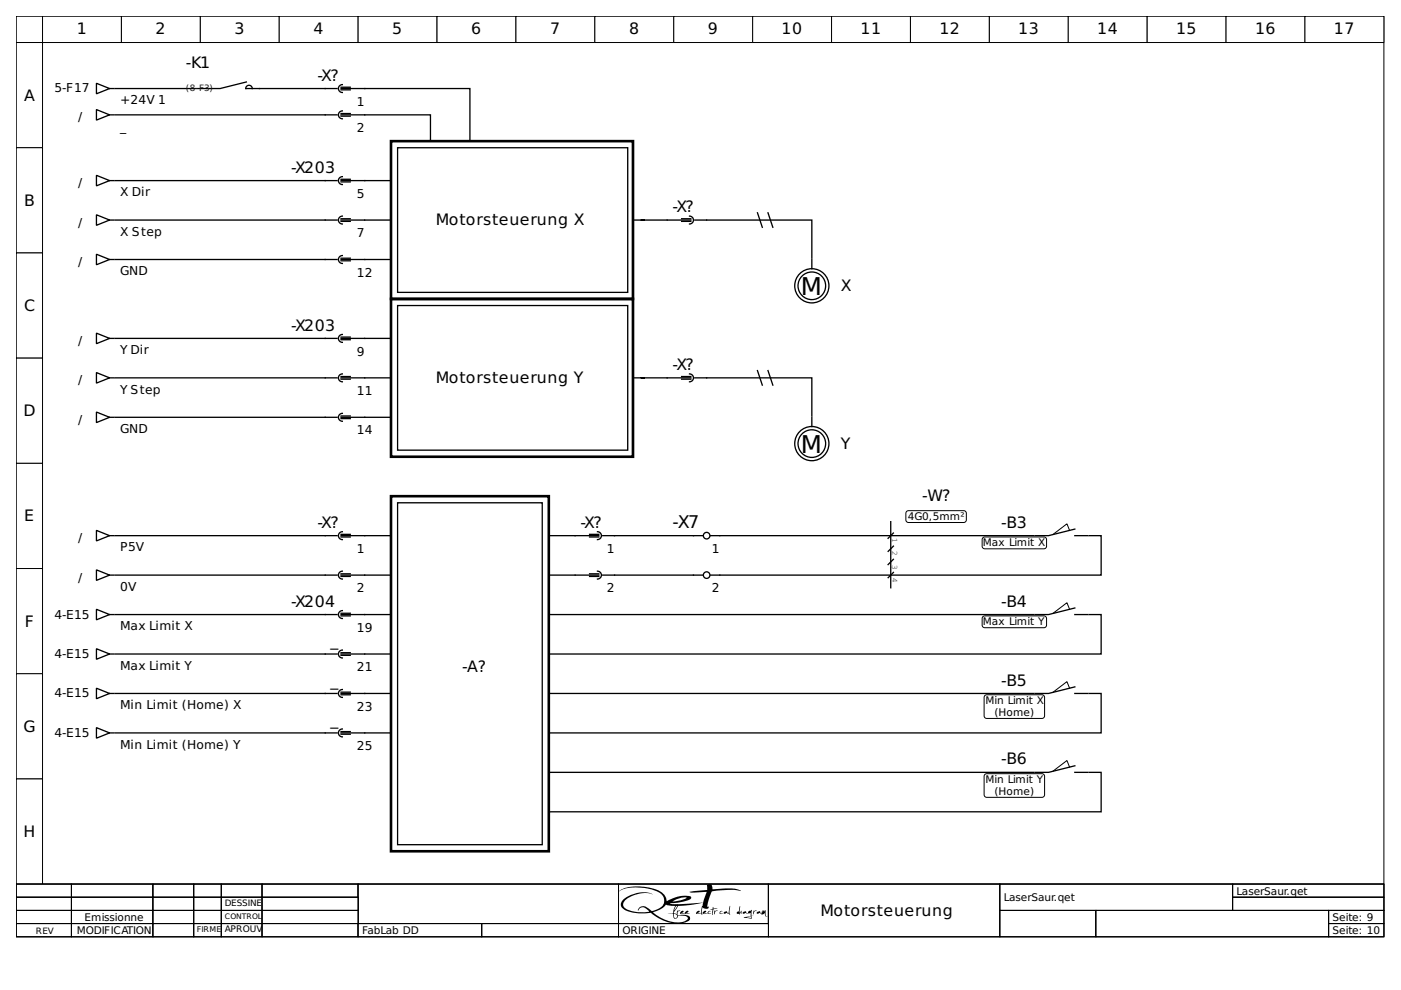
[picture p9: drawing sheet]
<svg xmlns="http://www.w3.org/2000/svg" width="297mm" height="210mm" viewBox="0 0 297 210" stroke-linecap="round" stroke-linejoin="round" font-family="sans-serif">
<path d="M3.4 3.4h290v184.1h-290z" fill="none" stroke="#000" stroke-width=".21"/>
<g fill="#fff" stroke="#000" stroke-width=".21">
<path d="M3.4 3.4h5.6v5.6h-5.6z"/>
<path d="M9 3.4h16.7v5.6h-16.7z"/>
<path d="M25.7 3.4h16.8v5.6h-16.8z"/>
<path d="M42.5 3.4h16.7v5.6h-16.7z"/>
<path d="M59.2 3.4h16.7v5.6h-16.7z"/>
<path d="M75.9 3.4h16.8v5.6h-16.8z"/>
<path d="M92.7 3.4h16.7v5.6h-16.7z"/>
<path d="M109.4 3.4h16.7v5.6h-16.7z"/>
<path d="M126.1 3.4h16.7v5.6h-16.7z"/>
<path d="M142.8 3.4h16.8v5.6h-16.8z"/>
<path d="M159.6 3.4h16.7v5.6h-16.7z"/>
<path d="M176.3 3.4h16.7v5.6h-16.7z"/>
<path d="M193 3.4h16.8v5.6h-16.8z"/>
<path d="M209.8 3.4h16.7v5.6h-16.7z"/>
<path d="M226.5 3.4h16.7v5.6h-16.7z"/>
<path d="M243.2 3.4h16.8v5.6h-16.8z"/>
<path d="M260 3.4h16.7v5.6h-16.7z"/>
<path d="M276.7 3.4h16.7v5.6h-16.7z"/>
<path d="M3.4 9h5.6v22.3h-5.6z"/>
<path d="M3.4 31.3h5.6v22.3h-5.6z"/>
<path d="M3.4 53.6h5.6v22.3h-5.6z"/>
<path d="M3.4 75.9h5.6v22.3h-5.6z"/>
<path d="M3.4 98.2h5.6v22.3h-5.6z"/>
<path d="M3.4 120.5h5.6v22.3h-5.6z"/>
<path d="M3.4 142.8h5.6v22.4h-5.6z"/>
<path d="M3.4 165.2h5.6v22.3h-5.6z"/>
<path d="M3.4 187.5h290v11.1h-290z"/>
<path d="M3.4 187.5h11.7v2.7h-11.7z"/>
</g>
<path d="M3.4 187.5h11.7v2.7h-11.7z" fill="none" stroke="#000" stroke-width=".21"/>
<path d="M15.1 187.5h17.3v2.7h-17.3z" fill="#fff" stroke="#000" stroke-width=".21"/>
<path d="M15.1 187.5h17.3v2.7h-17.3z" fill="none" stroke="#000" stroke-width=".21"/>
<path d="M32.4 187.5h8.7v2.7h-8.7z" fill="#fff" stroke="#000" stroke-width=".21"/>
<path d="M32.4 187.5h8.7v2.7h-8.7z" fill="none" stroke="#000" stroke-width=".21"/>
<path d="M41.1 187.5h5.8v2.7h-5.8z" fill="#fff" stroke="#000" stroke-width=".21"/>
<path d="M41.1 187.5h5.8v2.7h-5.8z" fill="none" stroke="#000" stroke-width=".21"/>
<path d="M46.9 187.5h8.7v2.7h-8.7z" fill="#fff" stroke="#000" stroke-width=".21"/>
<path d="M46.9 187.5h8.7v2.7h-8.7z" fill="none" stroke="#000" stroke-width=".21"/>
<path d="M55.6 187.5h20.3v2.7h-20.3z" fill="#fff" stroke="#000" stroke-width=".21"/>
<path d="M55.6 187.5h20.3v2.7h-20.3z" fill="none" stroke="#000" stroke-width=".21"/>
<path d="M75.9 187.5h55.2v8.3h-55.2z" fill="#fff" stroke="#000" stroke-width=".21"/>
<path d="M75.9 187.5h55.2v8.3h-55.2z" fill="none" stroke="#000" stroke-width=".21"/>
<path d="M131.1 187.5h31.8v8.3h-31.8z" fill="#fff" stroke="#000" stroke-width=".21"/>
<g fill="#000">
<path d="M144.4 193.2l.5-.1v.1l-.6 .4a.72 .72 0 0 0 1-.3l.5-.2 .2 .1-.1 .2-.6 .2h1l-.8 .2-.3-.2-.9 .2-.1-.2zM149.1 193.3l.5-.2 .1 .1-.6 .4a.97 .97 0 0 0 1.2-.4h.4l-.3 .1-.2 .4 .6-.1a.67 .67 0 0 1-.8 0l-.9 .2-.2-.1zM150.6 192.8l.5-.1v-.4l.2 .3h.5l.2 .1a.7 .7 0 0 0-.7 .2 .7 .7 0 0 0-.2 .7l-.1 .4 .1-1.2zM151.5 193l.1 .2 .6-.1a.58 .58 0 0 0-.7 .8l-.1-.5zM152.7 193.2h.5a.37 .37 0 0 0-.5 .4h.7l-.8 .1zM154.7 192.1v1.3l.1 .2h-.1l.1 .3h-.1a1.03 1.03 0 0 0-1.2-.2v-.3l.6-.2 .1 .2 .2 .2zM156.9 192.1l-.1 1.4 .4-.4v.6l-.2-.3-.1 .5-.7-.2v-.1l.4-.4zM159.8 193.1h.6a.59 .59 0 0 0-.6 .8zM160.5 193.4l.6-.3 .1 .3 .2 .2 .2-.6 .1 .5 .2-.5 .1 .3 .3-.3a1.18 1.18 0 0 0 .3 1.2l.2-.1-.5 .2-.2-.8-.2 .3-.1-.1-.2 .3a.83 .83 0 0 0-1.1-.3z"/>
<path d="M144.4 193.2l-.2 .5 .3 .1 .7-.2 .3 .2 .8-.2h-1l.7-.4a.52 .52 0 0 0-.9 .4l-.8 .1 .6-.4-.1-.2zM144.4 193.2l.4-.1 .1 .2-.5 .4 .7-.1 .7-.5 .1 .1v.2l-.6 .2h1l-.8 .2-.3-.2a.66 .66 0 0 1-1 0z"/>
<path d="M149.1 193.3l-.2 .4 .2 .1 .9-.2 .4 .2 .4-.2-.6 .1 .2-.4h.3l-.1-.2-.3 .1-.3 .4h-.3h-.6l.5-.2v-.3zM149.1 193.3l.3-.2 .3 .1-.1 .2-.5 .2 .2 .1a.78 .78 0 0 0 1-.5l.4 .1a.29 .29 0 0 0-.4 0 .29 .29 0 0 0 0 .4l.5-.1-.4 .2-.4-.2-.9 .2-.2-.1z"/>
<path d="M131.2 189l1.7-.7 2.9-.1a8.9 8.9 0 0 1 4.2 1.2l.3 .3a1.91 1.91 0 0 1-1.2 3.2l-1 .2a1.89 1.89 0 0 0-2.6-.7l-.3 .5 .1 .2a1.04 1.04 0 0 1 .8-.7 1.04 1.04 0 0 1 1 .4l.5 .4v.1a8.1 8.1 0 0 1-5-.7l-.5-.7v-.3l.7-.9 .9-.6 2.3-.7h1.3l1.1 .2-1.4-.4a7.1 7.1 0 0 0-3.9 .9 1.81 1.81 0 0 0-1.3 2.2 5.9 5.9 0 0 0 4.3 1.4l1.9-.2 1.7 1.2a6.3 6.3 0 0 0 6.5 .4 .7 .7 0 0 0 0-.8 .7 .7 0 0 0-.7-.3l-1.7 .1-.2-.2 .1-.6 .5-.2-.1-.1-.5 .1-.1 .7-.7-.3 1-1.4 2.8-.3 2.5-.4-.5 2.2h-.9l.6-.2 .1-.2-.2-.1-.3 .1-.3 .4 .2 .2 .8-.2 .3 .3-.1-.4 .2-1.2 .1 .2 .5 .2 .6-.2v-.3l-.2 .1v-.5l.9-2.8 4.3-.3 1.9 .2-1.6-.5-4.4 .2-.2-1a.58 .58 0 0 0-.8-.1 .58 .58 0 0 0-.2 .8v.4l-3.8 .4 .7 .2 3-.2-.7 2.3-5.1 .3h-1.4l-.6-.2 2.3-.2 2.1-.7 .1-.5-.8-.2-2 .2-2.3 1-.1-.4a3.7 3.7 0 0 0-3.3-2.4 10.6 10.6 0 0 0-6.2 .3zM131.2 189a7.8 7.8 0 0 1 6.3-.8l2.2 .6a2.62 2.62 0 0 1 1.7 2.3l.7-.4a6.4 6.4 0 0 1 4.3-.6l.1 .4a8 8 0 0 1-4.1 1h-.4l.6 .2h1.4l5.1-.3 .7-2.3-3 .2-.7-.2 3.8-.4v-1l.2-.2a.84 .84 0 0 1 1 1.1l2.7-.2a6.1 6.1 0 0 1 3.2 .4l.1 .1-2.2-.2-3.8 .3a5.3 5.3 0 0 0-1.1 2.6v.7h.3l-.1 .2-.3 .2a.69 .69 0 0 1-.9-.4l-.2 1.2 .1 .4-.3-.3-.8 .2-.2-.2 .3-.4 .3-.1 .2 .1-.1 .2-.6 .2h.9l.5-2.2-2.5 .4-2.8 .3-.9 1.5 .6 .2 .1-.8 .6 .1-.4 .1a.61 .61 0 0 0 0 .9l1-.1 .9 .1 .5 .2 .1 .4a1.37 1.37 0 0 1-1.4 1l-1.4 .1-1-.1a15.6 15.6 0 0 1-4.7-2.2l-2.7 .1-1.5-.2-1.2-.5a1.21 1.21 0 0 1-.8-1.2 3.8 3.8 0 0 1 3-2.2l2.2-.3 .9 .1 .7 .3a5.9 5.9 0 0 0-6.1 1.6 1.08 1.08 0 0 0 .8 1.7l2.4 .5 2.2-.1-.8-.7-.6-.2-.6 .2-.5 .4a1.11 1.11 0 0 1 1.4-.9l1.6 1.1 2-.9a1.41 1.41 0 0 0 .6-1.2 2.19 2.19 0 0 0-1.9-2.3l-1.9-.5a8 8 0 0 0-5.9 .8zM142.6 191.1l1.5-.7 1-.1h.5a6.5 6.5 0 0 1-2.9 .8zM142.6 191.1l1.8-.2 1.2-.6h-.5l-1 .1zM138.5 193.4a5.3 5.3 0 0 0 2.6-1.5l.1-.1 2 .3-.5 1.5-1.1 .2 1.1-.1a.96 .96 0 0 0 .5 1.1l.5-.5a1.17 1.17 0 0 1 1.4-.1 .66 .66 0 0 1 .7 .6l-.3 .4-.7 .3a7.5 7.5 0 0 1-6-1.8zM138.4 193.4a8.7 8.7 0 0 0 3.9 2 3.5 3.5 0 0 0 3.5-.6 1.11 1.11 0 0 0-1.3-.7l-.7 .1-.4 .5h-.5l-.2-1-1.1 .1 1.1-.2 .5-1.5-2-.3a3.4 3.4 0 0 1-2.5 1.5zM143.4 192.1h.2l-.6 1zM143.3 192.1l-.3 1 .6-1zM142.9 193.7l.6 .3 .1 .3a.37 .37 0 0 1-.2 .3 .37 .37 0 0 1-.4-.1zM142.9 193.7a.73 .73 0 0 0 .4 1l.3-.3v-.3z"/>
<path d="M131.2 189h.1a9.2 9.2 0 0 1 6.1-.6 4.4 4.4 0 0 1 3.3 1.9 1.98 1.98 0 0 1-1.6 2.6l-1 .2a2.07 2.07 0 0 0-2.3-.8l-.4 .4-.2 .3a1.2 1.2 0 0 1 1.1-.7 1.2 1.2 0 0 1 1.1 .7l.2 .3a8.1 8.1 0 0 1-5-.7 1.14 1.14 0 0 1 .2-1.9 6.4 6.4 0 0 1 5.6-1.1 5.8 5.8 0 0 0-6.7 1.7 1.62 1.62 0 0 0 1.5 1.9 14.9 14.9 0 0 0 4.9 .4 7.4 7.4 0 0 0 7.9 1.7 .68 .68 0 0 0 .3-.9 .68 .68 0 0 0-.8-.4l-1.7 .1a.59 .59 0 0 1-.1-.6 .59 .59 0 0 1 .5-.4h-.6l-.1 .7-.7-.3 1-1.4 2.8-.3 2.5-.4-.1 .6a1.28 1.28 0 0 0-.4 1.2v.4h-.9l.7-.4h-.5l-.3 .5 1-.1 .2 .3h.2a1.53 1.53 0 0 1 0-1.6 .79 .79 0 0 0 1.3 .1v-.2l-.3 .1v-.3l.7-2.6a.51 .51 0 0 1 .7-.5 16.1 16.1 0 0 1 5.7 0 5.3 5.3 0 0 0-3.3-.5l-2.7 .2-.1-.5a.59 .59 0 0 0-.7-.7 .59 .59 0 0 0-.4 .9v.4l-3.8 .4 .7 .2 3-.2-.7 2.3-5.1 .3h-1.4l-.6-.2 1.9-.1a4.9 4.9 0 0 0 2.6-.9v-.4a6.5 6.5 0 0 0-5.1 1 3 3 0 0 0-2.8-2.7 10.9 10.9 0 0 0-6.8 .2zM142.6 191.1a4.1 4.1 0 0 1 3-.8 6.2 6.2 0 0 1-3 .8zM138.4 193.4a5.8 5.8 0 0 0 2.9-1.6l1.9 .3-.5 1.5-1.1 .2 1.1-.1v.5a.58 .58 0 0 0 .5 .6l.5-.5a1.88 1.88 0 0 1 2.1 .3 1.33 1.33 0 0 1-1.5 .9 8.2 8.2 0 0 1-5.9-2.1zM143.3 192.1h.2l-.5 1zM142.9 193.7a.59 .59 0 0 1 .7 .7l-.5 .3-.2-.4z"/>
<path d="M150.6 192.8h.5l-.1 1 .1 .2 .2-1.2 .8-.1-.3-.1h-.5l-.1-.3-.1 .4zM150.6 192.8l.5-.1 .1-.4 .1 .3h.5l.3 .1a.73 .73 0 0 0-.8 .2 .73 .73 0 0 0-.2 .7l-.1 .4 .1-1.2z"/>
<path d="M151.5 193v.9l.1-.6 .6-.2-.6 .1zM151.5 193l.1 .2 .6-.1a.61 .61 0 0 0-.7 .8z"/>
<path d="M152.7 193.2l-.1 .5 .8-.1h-.7l.1-.3 .4-.1zM152.7 193.2h.5l-.4 .1-.1 .3h.7l-.8 .1z"/>
<path d="M154.7 192.1l-.2 1.5-.3-.1-.1-.3-.5 .1-.1 .4 .5-.2 .8 .4-.1-.2 .1-.1-.1-.1zM154.7 192.1v1.4l.1 .1h-.1l.1 .3-.7-.4-.6 .2 .1-.4 .5-.1 .1 .3 .3 .1z"/>
<path d="M156.9 192.1l-.2 .8a.39 .39 0 0 1-.4 .5l-.1 .3 .7 .2 .1-.5 .2 .4v-.7l-.4 .4zM156.9 192.1l-.1 1.4 .4-.4v.7l-.2-.4-.1 .5-.7-.2 .1-.3a.39 .39 0 0 0 .4-.5z"/>
<path d="M157.6 193.3l-.1 .3 .1 .1 .5-.2 .3 .2 .8-.2v.7l-1.5 .3 1.6 .3v-.6l.5-.1-.5 .1v-1.3l-.2 .2-.3 .1-.2 .4-.4-.1-.1-.3zM157.6 193.3l.5-.1 .1 .3 .4 .1a.48 .48 0 0 1 .6-.5l.1-.2 .1 .1-.1 1.2 .5-.1-.5 .1v.6l-1.7-.3 1.6-.3v-.7l-.8 .2-.3-.2-.5 .2-.1-.1zM158.3 194.5l.9-.2v.4zM158.3 194.5l.9 .2v-.4z"/>
<path d="M157.5 193.4v.3h.2l.4-.2 .3 .2 .8-.2v.7l-1.6 .3 1.7 .3v-.6l.5-.1-.5 .1 .1-1.2-.1-.1-.1 .1a.62 .62 0 0 0-.7 .6l-.3-.1-.1-.3zM158.3 194.5l.9-.2v.4z"/>
<path d="M159.8 193v.9l.1-.6 .5-.2-.5 .1zM159.8 193l.1 .2 .5-.1v.1a.41 .41 0 0 0-.5 .4l-.1 .3z"/>
<path d="M160.5 193.4v.3l.5-.2 .5 .2v.3l.6-.4a.53 .53 0 0 0 .5 .7l.2-.2-.2 .1a1.06 1.06 0 0 1-.3-1.2l-.3 .3-.1-.3-.2 .5-.1-.5-.2 .6-.2-.1-.1-.4zM160.5 193.4l.6-.2 .1 .3 .2 .1 .2-.6 .1 .5 .2-.5 .1 .4 .3-.4v1.1l.2 .2 .3-.2-.5 .2-.2-.8-.2 .3-.1-.1-.3 .3v-.3l-.5-.2-.5 .2z"/>
</g>
<path d="M131.1 187.5h31.8v8.3h-31.8z" fill="none" stroke="#000" stroke-width=".21"/>
<path d="M162.9 187.5h49.1v11.1h-49.1z" fill="#fff" stroke="#000" stroke-width=".21"/>
<path d="M162.9 187.5h49.1v11.1h-49.1z" fill="none" stroke="#000" stroke-width=".21"/>
<path d="M212 187.5h49.3v5.5h-49.3z" fill="#fff" stroke="#000" stroke-width=".21"/>
<path d="M212 187.5h49.3v5.5h-49.3z" fill="none" stroke="#000" stroke-width=".21"/>
<path d="M261.3 187.5h32.1v2.7h-32.1z" fill="#fff" stroke="#000" stroke-width=".21"/>
<path d="M261.3 187.5h32.1v2.7h-32.1z" fill="none" stroke="#000" stroke-width=".21"/>
<path d="M3.4 190.2h11.7v2.8h-11.7z" fill="#fff" stroke="#000" stroke-width=".21"/>
<path d="M3.4 190.2h11.7v2.8h-11.7z" fill="none" stroke="#000" stroke-width=".21"/>
<path d="M15.1 190.2h17.3v2.8h-17.3z" fill="#fff" stroke="#000" stroke-width=".21"/>
<path d="M15.1 190.2h17.3v2.8h-17.3z" fill="none" stroke="#000" stroke-width=".21"/>
<path d="M32.4 190.2h8.7v2.8h-8.7z" fill="#fff" stroke="#000" stroke-width=".21"/>
<path d="M32.4 190.2h8.7v2.8h-8.7z" fill="none" stroke="#000" stroke-width=".21"/>
<path d="M41.1 190.2h5.8v2.8h-5.8z" fill="#fff" stroke="#000" stroke-width=".21"/>
<path d="M41.1 190.2h5.8v2.8h-5.8z" fill="none" stroke="#000" stroke-width=".21"/>
<path d="M46.9 190.2h8.7v2.8h-8.7z" fill="#fff" stroke="#000" stroke-width=".21"/>
<path d="M46.9 190.2h8.7v2.8h-8.7z" fill="none" stroke="#000" stroke-width=".21"/>
<path d="M55.6 190.2h20.3v2.8h-20.3z" fill="#fff" stroke="#000" stroke-width=".21"/>
<path d="M55.6 190.2h20.3v2.8h-20.3z" fill="none" stroke="#000" stroke-width=".21"/>
<path d="M261.3 190.2h32.1v2.8h-32.1z" fill="#fff" stroke="#000" stroke-width=".21"/>
<path d="M261.3 190.2h32.1v2.8h-32.1z" fill="none" stroke="#000" stroke-width=".21"/>
<path d="M3.4 193h11.7v2.8h-11.7z" fill="#fff" stroke="#000" stroke-width=".21"/>
<path d="M3.4 193h11.7v2.8h-11.7z" fill="none" stroke="#000" stroke-width=".21"/>
<path d="M15.1 193h17.3v2.8h-17.3z" fill="#fff" stroke="#000" stroke-width=".21"/>
<path d="M15.1 193h17.3v2.8h-17.3z" fill="none" stroke="#000" stroke-width=".21"/>
<path d="M32.4 193h8.7v2.8h-8.7z" fill="#fff" stroke="#000" stroke-width=".21"/>
<path d="M32.4 193h8.7v2.8h-8.7z" fill="none" stroke="#000" stroke-width=".21"/>
<path d="M41.1 193h5.8v2.8h-5.8z" fill="#fff" stroke="#000" stroke-width=".21"/>
<path d="M41.1 193h5.8v2.8h-5.8z" fill="none" stroke="#000" stroke-width=".21"/>
<path d="M46.9 193h8.7v2.8h-8.7z" fill="#fff" stroke="#000" stroke-width=".21"/>
<path d="M46.9 193h8.7v2.8h-8.7z" fill="none" stroke="#000" stroke-width=".21"/>
<path d="M55.6 193h20.3v2.8h-20.3z" fill="#fff" stroke="#000" stroke-width=".21"/>
<path d="M55.6 193h20.3v2.8h-20.3z" fill="none" stroke="#000" stroke-width=".21"/>
<path d="M212 193h20.3v5.6h-20.3z" fill="#fff" stroke="#000" stroke-width=".21"/>
<path d="M212 193h20.3v5.6h-20.3z" fill="none" stroke="#000" stroke-width=".21"/>
<path d="M232.3 193h49.4v5.6h-49.4z" fill="#fff" stroke="#000" stroke-width=".21"/>
<path d="M232.3 193h49.4v5.6h-49.4z" fill="none" stroke="#000" stroke-width=".21"/>
<path d="M281.7 193h11.7v2.8h-11.7z" fill="#fff" stroke="#000" stroke-width=".21"/>
<path d="M281.7 193h11.7v2.8h-11.7z" fill="none" stroke="#000" stroke-width=".21"/>
<path d="M3.4 195.8h11.7v2.8h-11.7z" fill="#fff" stroke="#000" stroke-width=".21"/>
<path d="M3.4 195.8h11.7v2.8h-11.7z" fill="none" stroke="#000" stroke-width=".21"/>
<path d="M15.1 195.8h17.3v2.8h-17.3z" fill="#fff" stroke="#000" stroke-width=".21"/>
<path d="M15.1 195.8h17.3v2.8h-17.3z" fill="none" stroke="#000" stroke-width=".21"/>
<path d="M32.4 195.8h8.7v2.8h-8.7z" fill="#fff" stroke="#000" stroke-width=".21"/>
<path d="M32.4 195.8h8.7v2.8h-8.7z" fill="none" stroke="#000" stroke-width=".21"/>
<path d="M41.1 195.8h5.8v2.8h-5.8z" fill="#fff" stroke="#000" stroke-width=".21"/>
<path d="M41.1 195.8h5.8v2.8h-5.8z" fill="none" stroke="#000" stroke-width=".21"/>
<path d="M46.9 195.8h8.7v2.8h-8.7z" fill="#fff" stroke="#000" stroke-width=".21"/>
<path d="M46.9 195.8h8.7v2.8h-8.7z" fill="none" stroke="#000" stroke-width=".21"/>
<path d="M55.6 195.8h20.3v2.8h-20.3z" fill="#fff" stroke="#000" stroke-width=".21"/>
<path d="M55.6 195.8h20.3v2.8h-20.3z" fill="none" stroke="#000" stroke-width=".21"/>
<path d="M75.9 195.8h26.2v2.8h-26.2z" fill="#fff" stroke="#000" stroke-width=".21"/>
<path d="M75.9 195.8h26.2v2.8h-26.2z" fill="none" stroke="#000" stroke-width=".21"/>
<path d="M102.1 195.8h29v2.8h-29z" fill="#fff" stroke="#000" stroke-width=".21"/>
<path d="M102.1 195.8h29v2.8h-29z" fill="none" stroke="#000" stroke-width=".21"/>
<path d="M131.1 195.8h31.8v2.8h-31.8z" fill="#fff" stroke="#000" stroke-width=".21"/>
<path d="M131.1 195.8h31.8v2.8h-31.8z" fill="none" stroke="#000" stroke-width=".21"/>
<path d="M281.7 195.8h11.7v2.8h-11.7z" fill="#fff" stroke="#000" stroke-width=".21"/>
<path d="M192.1 108.6l.5-.3h11.7l.5 .3 .1 1.6-.1 .3-.5 .3h-11.7l-.3-.1-.2-.5zM208.3 114.1l.5-.2h12.5l.5 .2 .1 1.7-.1 .3-.5 .3h-12.5l-.5-.3-.1-.3zM226.8 112.5l-.6-1.4-2.9 2.2M208.3 130.9l.5-.3h12.5l.5 .3 .1 1.6-.1 .3-.5 .3h-12.5l-.5-.3-.1-.3zM226.8 129.2l-.6-1.4-2.9 2.2M208.7 147.6l.5-.3 12 .1 .3 .5-.1 4.2-.5 .2h-12l-.3-.5zM226.8 145.9l-.6-1.4-2.9 2.3M208.7 164.3l.5-.3 12 .1 .3 .5-.1 4.2-.5 .3-12-.1-.3-.5zM226.8 162.6l-.6-1.4-2.9 2.3M281.7 195.8h11.7v2.8h-11.7z" fill="none" stroke="#000" stroke-width=".21"/>
<g fill="none" stroke="#000" stroke-width=".28">
<path d="M20.4 17.7l2.8 1.1-2.8 1.1zM23.2 18.8h.9M52.1 18.8a.7 .7 0 0 1 .7-.7 .7 .7 0 0 1 .7 .7M52.2 18.8h19.3M52.2 17.4l-5.5 1.4h-22.3M72.3 18.8h27.3v11.1M72.3 19.1h2M72.3 18.5h2M72.6 17.9a.84 .84 0 0 0-.9 .9 .84 .84 0 0 0 .9 .8M20.4 23.2l2.8 1.2-2.8 1.1zM20.4 37.2l2.8 1.1-2.8 1.1zM23.2 24.4h.9"/>
<path d="M23.2 38.3h.9M71.5 38.3h-47.1M71.5 24.4h-47.1M72.3 38.3h10.6M72.3 24.4h19v5.5M72.3 38.6h2M72.3 38h2M72.3 24.6h2M72.3 24.1h2M72.6 37.5a.84 .84 0 0 0-.9 .8 .84 .84 0 0 0 .9 .8M72.6 23.5a.84 .84 0 0 0-.9 .9 .84 .84 0 0 0 .9 .8M84.3 31.3h48.8v30.7h-48.8z"/>
<path d="M20.4 45.5l2.8 1.2-2.8 1.1zM20.4 53.9l2.8 1.1-2.8 1.1zM23.2 46.7h.9M23.2 55h.9M24.4 55h47.1M71.5 46.7h-47.1M72.3 46.7h10.6M72.3 46.4h2M72.3 46.9h2M72.3 55.3h2M72.3 54.7h2M72.6 54.2a.84 .84 0 0 0-.9 .8 .84 .84 0 0 0 .9 .9"/>
<path d="M72.6 45.8a.84 .84 0 0 0-.9 .9 .84 .84 0 0 0 .9 .8M82.9 55h-10.6M144.5 46.4h2M144.5 46.9h2M146.2 45.8a.84 .84 0 0 1 .8 .9 .84 .84 0 0 1-.8 .8M146.5 46.7h-12.3M147.3 46.7h24.8v8M160.6 45l1.1 3.3M162.8 45l1.1 3.3M172.1 55v2M20.4 79l2.8 1.1-2.8 1.1zM20.4 70.6l2.8 1.1-2.8 1.2z"/>
<path d="M23.2 71.7h.9M71.5 71.7h-47.1M72.3 71.7h10.6M72.3 79.8h2M72.3 72h2M72.3 71.5h2M72.6 70.9a.84 .84 0 0 0-.9 .8 .84 .84 0 0 0 .9 .9M72.6 79.3a.84 .84 0 0 0-.9 .8 .84 .84 0 0 0 .9 .9M84.3 64.8h48.8v30.6h-48.8zM144.5 79.8h2M146.2 79.3a.84 .84 0 0 1 .8 .8 .84 .84 0 0 1-.8 .9M160.6 78.4l1.1 3.4"/>
<path d="M162.8 78.4l1.1 3.4M20.4 87.4l2.8 1.1-2.8 1.1zM23.2 88.5h.9M23.2 80.1h.9M24.4 88.5h47.1M24.4 80.1h47.1M72.3 80.4h2M72.3 88.8h2M72.3 88.2h2M72.6 87.6a.84 .84 0 0 0-.9 .9 .84 .84 0 0 0 .9 .8M82.9 88.5h-10.6M82.9 80.1h-10.6"/>
<path d="M134.2 80.1h12.3M144.5 80.4h2M147.3 80.1h24.8v8.1M172.1 88.5v1.9M20.4 112.5l2.8 1.1-2.8 1.1zM23.2 113.6h.9M24.4 113.6h47.1M72.3 113.3h2M72.3 113.9h2M72.6 112.7a.84 .84 0 0 0-.9 .9 .84 .84 0 0 0 .9 .8M82.9 113.6h-10.6M84.3 106.6h30.7v72.5h-30.7z"/>
<path d="M116.4 113.6h10.6M125 113.3h2M125 113.9h2M126.7 112.7a.84 .84 0 0 1 .8 .9 .84 .84 0 0 1-.8 .8M127.8 113.6h21.2M188.9 110.6v14M189.4 118.6l-1.1 1.1M189.4 113l-1.1 1.1M189.4 115.8l-1.1 1.1M219.2 113.6h-68.5M227.9 112.2l-5.6 1.4h-2.8M227.9 113.6h2.8"/>
<path d="M231 113.6h2.5v8.3h-82.8M20.4 120.8l2.8 1.1-2.8 1.2zM20.4 137.6l2.8 1.1-2.8 1.1zM20.4 129.2l2.8 1.1-2.8 1.1zM23.2 121.9h.9M23.2 138.7h.9M23.2 130.3h.9M24.4 130.3h47.1M71.5 121.9h-47.1M71.5 138.7h-47.1M72.3 121.7h2M72.3 122.2h2"/>
<path d="M72.3 138.9h2M72.3 138.4h2M72.3 130.6h2M72.3 130h2M72.6 121.1a.84 .84 0 0 0-.9 .8 .84 .84 0 0 0 .9 .9M72.6 137.8a.84 .84 0 0 0-.9 .9 .84 .84 0 0 0 .9 .8M72.6 129.5a.84 .84 0 0 0-.9 .8 .84 .84 0 0 0 .9 .8M82.9 121.9h-10.6M82.9 130.3h-10.6M82.9 138.7h-10.6M116.4 121.9h10.6M116.4 130.3h102.8"/>
<path d="M125 121.7h2M125 122.2h2M126.7 121.1a.84 .84 0 0 1 .8 .8 .84 .84 0 0 1-.8 .9M127.8 121.9h21.2M189.4 121.4l-1.1 1.1M227.9 128.9l-5.6 1.4h-2.8M227.9 130.3h2.8M231 130.3h2.5v8.4h-117.1M20.4 154.3l2.8 1.1-2.8 1.1zM20.4 145.9l2.8 1.1-2.8 1.1zM23.2 155.4h.9M23.2 147h.9"/>
<path d="M24.4 155.4h47.1M71.5 147h-47.1M72.3 147h10.6M72.3 155.7h2M72.3 155.1h2M72.3 147.3h2M72.3 146.8h2M72.6 154.6a.84 .84 0 0 0-.9 .8 .84 .84 0 0 0 .9 .8M72.6 146.2a.84 .84 0 0 0-.9 .8 .84 .84 0 0 0 .9 .9M82.9 155.4h-10.6M116.4 147h102.8M227.9 145.6l-5.6 1.4h-2.8"/>
<path d="M227.9 147h2.8M231 147h2.5v8.4h-117.1M116.4 163.8h102.8M227.9 162.4l-5.6 1.4h-2.8M227.9 163.8h2.8M231 163.8h2.5v8.3h-117.1"/>
<circle cx="172.1" cy="60.6" r="3.6"/>
<circle cx="172.1" cy="60.6" r="2.93"/>
<circle cx="172.1" cy="94.1" r="3.6"/>
<circle cx="172.1" cy="94.1" r="2.93"/>
<circle cx="149.8" cy="113.6" r=".7"/>
<circle cx="149.8" cy="121.9" r=".7"/>
</g>
<path d="M82.9 29.9h51.3v33.5h-51.3zM82.9 63.4h51.3v33.4h-51.3zM82.9 105.2h33.5v75.3h-33.5z" fill="none" stroke="#000" stroke-width=".56"/>
<g font-size="5.2">
<text x="169.8" y="62.5">M</text>
<text x="169.8" y="96">M</text>
</g>
<text font-size="3.7" x="142.6" y="112">-X7</text>
<g font-size="3.3">
<text x="16.3" y="7.3">1</text>
<text x="33" y="7.3">2</text>
<text x="49.7" y="7.3">3</text>
<text x="66.5" y="7.3">4</text>
<text x="83.2" y="7.3">5</text>
<text x="99.9" y="7.3">6</text>
<text x="116.6" y="7.3">7</text>
<text x="133.4" y="7.3">8</text>
<text x="150.1" y="7.3">9</text>
<text x="165.7" y="7.3">10</text>
<text x="182.4" y="7.3">11</text>
<text x="199.2" y="7.3">12</text>
<text x="215.9" y="7.3">13</text>
<text x="232.6" y="7.3">14</text>
<text x="249.4" y="7.3">15</text>
<text x="266.1" y="7.3">16</text>
<text x="282.8" y="7.3">17</text>
<text x="39.4" y="14.3">-K1</text>
<text x="67.3" y="17.1">-X?</text>
<text x="5.1" y="21.3">A</text>
<text x="61.7" y="36.6">-X203</text>
<text x="5.1" y="43.6">B</text>
<text x="92.4" y="47.8">Motorsteuerung X</text>
<text x="142.6" y="45">-X?</text>
<text x="5.1" y="66">C</text>
<text x="178.3" y="61.7">X</text>
<text x="61.7" y="70.1">-X203</text>
<text x="92.4" y="81.2">Motorsteuerung Y</text>
<text x="142.6" y="78.4">-X?</text>
<text x="5" y="88.3">D</text>
<text x="178.3" y="95.2">Y</text>
<text x="195.5" y="106.3">-W?</text>
<text x="5.1" y="110.6">E</text>
<text x="67.3" y="111.9">-X?</text>
<text x="123.1" y="111.9">-X?</text>
<text x="212.3" y="111.9">-B3</text>
<text x="61.7" y="128.6">-X204</text>
<text x="212.3" y="128.6">-B4</text>
<text x="5.3" y="132.9">F</text>
<text x="70.1" y="137">_</text>
<text x="98" y="142.6">-A?</text>
<text x="70.1" y="145.4">_</text>
<text x="212.3" y="145.4">-B5</text>
<text x="5" y="155.2">G</text>
<text x="70.1" y="153.7">_</text>
<text x="212.3" y="162.1">-B6</text>
<text x="5" y="177.5">H</text>
<text x="173.9" y="194.2">Motorsteuerung</text>
</g>
<g font-size="2.6">
<text x="11.5" y="19.6">5-F17</text>
<text x="25.5" y="22.1">+24V 1</text>
<text x="75.7" y="22.4">1</text>
<text x="16.5" y="25.7">/</text>
<text x="25.5" y="27.7">_</text>
<text x="75.7" y="28">2</text>
<text x="16.5" y="39.7">/</text>
<text x="25.5" y="41.6">X Dir</text>
<text x="75.7" y="41.9">5</text>
<text x="16.5" y="48.1">/</text>
<text x="25.5" y="50">X Step</text>
<text x="75.7" y="50.3">7</text>
<text x="16.5" y="56.4">/</text>
<text x="25.5" y="58.4">GND</text>
<text x="75.7" y="58.6">12</text>
<text x="16.5" y="73.1">/</text>
<text x="25.5" y="75.1">Y Dir</text>
<text x="75.7" y="75.4">9</text>
<text x="16.5" y="81.5">/</text>
<text x="25.5" y="83.5">Y Step</text>
<text x="75.7" y="83.7">11</text>
<text x="16.5" y="89.9">/</text>
<text x="25.5" y="91.8">GND</text>
<text x="75.7" y="92.1">14</text>
<text x="16.5" y="115">/</text>
<text x="25.5" y="116.9">P5V</text>
<text x="75.7" y="117.2">1</text>
<text x="128.6" y="117.2">1</text>
<text x="150.9" y="117.2">1</text>
<text x="16.5" y="123.3">/</text>
<text x="25.5" y="125.3">0V</text>
<text x="75.7" y="125.6">2</text>
<text x="128.6" y="125.6">2</text>
<text x="150.9" y="125.6">2</text>
<text x="11.5" y="131.1">4-E15</text>
<text x="25.5" y="133.6">Max Limit X</text>
<text x="75.7" y="133.9">19</text>
<text x="11.5" y="139.5">4-E15</text>
<text x="25.5" y="142">Max Limit Y</text>
<text x="75.7" y="142.3">21</text>
<text x="11.5" y="147.9">4-E15</text>
<text x="25.5" y="150.4">Min Limit (Home) X</text>
<text x="75.7" y="150.7">23</text>
<text x="11.5" y="156.2">4-E15</text>
<text x="25.5" y="158.7">Min Limit (Home) Y</text>
<text x="75.7" y="159">25</text>
</g>
<g font-size="2.2">
<text x="192.5" y="110.2">4G0,5mm²</text>
<text x="208.4" y="115.8">Max Limit X</text>
<text x="208.4" y="132.5">Max Limit Y</text>
<text x="208.9" y="149.3">Min Limit X</text>
<text x="210.9" y="151.8">(Home)</text>
<text x="208.9" y="166">Min Limit Y</text>
<text x="210.9" y="168.5">(Home)</text>
<text x="212.8" y="191">LaserSaur.qet</text>
<text x="262.2" y="189.7">LaserSaur.qet</text>
<text x="17.9" y="195.2">Emissionne</text>
<text x="282.5" y="195.2">Seite: 9</text>
<text x="16.3" y="198">MODIFICATION</text>
<text x="76.8" y="198">FabLab DD</text>
<text x="132" y="198">ORIGINE</text>
<text x="282.5" y="198">Seite: 10</text>
</g>
<text font-size="1.9" fill="#1f1c1b" x="39.4" y="19.3">(8-F3)</text>
<g font-size="1.9">
<text x="47.6" y="192.1">DESSINE</text>
<text x="47.7" y="197.7">APROUV</text>
<text x="7.6" y="198">REV</text>
</g>
<text font-size="1.7" x="41.7" y="197.6">FIRME</text>
<text font-size="1.6" x="47.6" y="194.8">CONTROL</text>
<g font-size="1.5">
<text x="189.1" y="114.1" transform="rotate(90 189.1 114.1)">1</text>
<text x="189.1" y="116.9" transform="rotate(90 189.1 116.9)">2</text>
<text x="189.1" y="119.7" transform="rotate(90 189.1 119.7)">3</text>
<text x="189.1" y="122.5" transform="rotate(90 189.1 122.5)">4</text>
</g>
</svg>
